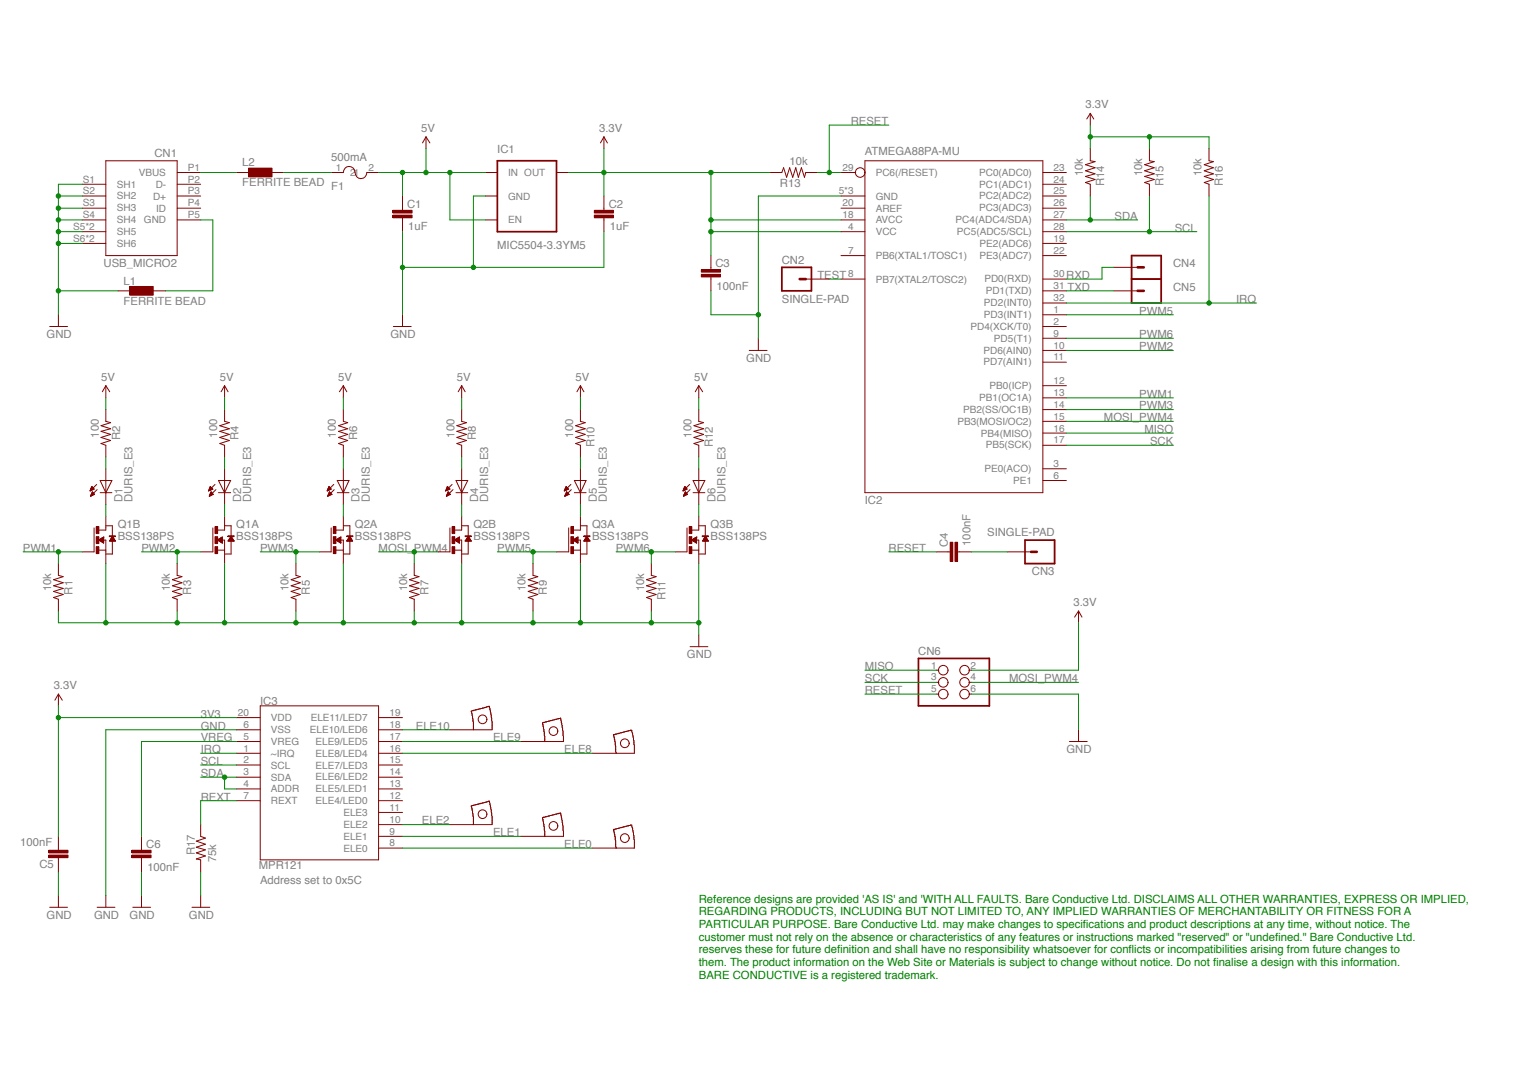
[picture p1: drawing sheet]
<svg xmlns="http://www.w3.org/2000/svg" width="297mm" height="210mm" viewBox="0 0 297 210" stroke-linecap="round" stroke-linejoin="round" font-family="sans-serif">
<g fill="none" stroke="#820000" stroke-width=".19">
<path d="M16 38.1h4.6M16 35.9h4.6M20.6 31.3h13.9v18.4h-13.9zM34.5 38.1h4.6M34.5 35.9h4.6M34.5 33.6h4.6M163.7 38.1h4.6M163.7 33.6h2.9M168.3 31.3h34.7v64.6h-34.7zM203 38.1h4.5M203 35.9h4.5M203 33.6h4.5"/>
<path d="M16 42.8h4.6M16 40.5h4.6M16 45.1h4.6M16 47.4h4.6M34.5 42.8h4.6M34.5 40.5h4.6M163.7 49.7h4.6M163.7 42.8h4.6M163.7 40.5h4.6M163.7 45.1h4.6M163.7 54.3h4.6M203 49.7h4.5"/>
<path d="M203 42.8h4.5M203 40.5h4.5M203 45.1h4.5M203 47.4h4.5M203 54.3h4.5M203 59h4.5M203 56.6h4.5M203 79.7h4.5M203 77.4h4.5M203 75.1h4.5M203 70.5h4.5M203 68.2h4.5"/>
<path d="M203 65.8h4.5M203 63.5h4.5M203 61.3h4.5M203 86.7h4.5M203 91.2h4.5M203 93.5h4.5M203 84.3h4.5M203 82h4.5M46 139.7h4.7M50.7 137.4h23v29.9h-23zM73.7 139.7h4.6M46 142h4.7"/>
<path d="M46 144.3h4.7M46 146.6h4.7M46 148.9h4.7M46 151.3h4.7M46 153.5h4.7M46 155.8h4.7M73.7 142h4.6M73.7 144.3h4.6M73.7 146.6h4.6M73.7 148.9h4.6M73.7 151.3h4.6M73.7 153.5h4.6"/>
<path d="M73.7 155.8h4.6M73.7 158.1h4.6M18.9 176.6h3.5M20.6 174.3v2.3M25.8 176.6h3.5M27.5 165.1v.5M27.5 166.9v.4M27.5 174.3v2.3M37.4 176.6h3.4M39.1 160.5v2.3l.9 .3-1.8 .6 1.8 .6-1.8 .6 1.8 .5-1.8 .6 1.8 .6-1.8 .6 .9 .1v2.4M39.1 174.3v2.3M73.7 160.5h4.6"/>
<path d="M73.7 162.8h4.6M73.7 165.1h4.6"/>
<circle cx="167.4" cy="33.6" r=".93"/>
</g>
<path d="M25.7 165.5h3.7v.5h-3.7z" fill="#820000"/>
<path d="M25.7 165.5h3.7v.5h-3.7z" fill="none" stroke="#820000" stroke-width=".19"/>
<path d="M25.7 166.4h3.7v.5h-3.7z" fill="#820000"/>
<g fill="none" stroke="#820000" stroke-width=".19">
<path d="M11.4 135.1l.7 1.2M11.4 135.1l-.7 1.2M11.4 135.1v2.3M87.6 142h8.2v-1.6l-.5-2.9-3.6 .9 .4 2.1v1.5M101.4 144.3h8.3l-.1-2-.5-2.6-3.5 1 .3 1.8 .1 1.8M115.3 146.6h8.2l-.1-2.4-.4-2.1-3.6 .9 .3 1.4 .2 2.2M11.4 165.1v.5M11.4 166.9v.4M25.7 166.4h3.7v.5h-3.7zM27.5 162.8v2.3M27.5 167.3v2.4M87.6 160.5h8.2v-1.6l-.5-3-3.6 1 .4 2.1v1.5"/>
<path d="M101.4 162.8h8.3l-.1-2.1-.5-2.5-3.5 .9 .3 1.8 .1 1.9M115.3 165.1h8.2l-.1-2.5-.4-2-3.6 .8 .3 1.5 .2 2.2"/>
<circle cx="93.9" cy="140" r=".85"/>
<circle cx="93.9" cy="158.5" r=".85"/>
<circle cx="107.7" cy="142.3" r=".85"/>
<circle cx="121.6" cy="144.7" r=".85"/>
<circle cx="107.7" cy="160.7" r=".85"/>
<circle cx="121.6" cy="163.1" r=".85"/>
</g>
<path d="M9.5 166.4h3.7v.5h-3.7z" fill="#820000"/>
<path d="M9.5 166.4h3.7v.5h-3.7z" fill="none" stroke="#820000" stroke-width=".19"/>
<path d="M9.5 165.5h3.7v.5h-3.7z" fill="#820000"/>
<path d="M64.5 33.6h2.3a1.14 1.14 0 0 1 1.2-1.2 1.14 1.14 0 0 1 1.1 1.2 1.14 1.14 0 0 0 1.2 1.2 1.14 1.14 0 0 0 1.1-1.2h2.3M94.5 33.6h2.3M94.5 38.1h2.3M108.3 33.6h2.4M78.3 40.5v.4M78.3 42.3v.5M94.5 42.8h2.3M9.5 165.5h3.7v.5h-3.7zM9.7 176.6h3.4M11.4 162.8v2.3M11.4 167.3v2.4M11.4 174.3v2.3" fill="none" stroke="#820000" stroke-width=".19"/>
<path d="M96.8 31.3h11.5v13.8h-11.5z" fill="none" stroke="#820000" stroke-width=".34"/>
<path d="M76.5 40.9h3.7v.5h-3.7z" fill="#820000"/>
<path d="M76.5 40.9h3.7v.5h-3.7z" fill="none" stroke="#820000" stroke-width=".19"/>
<path d="M76.5 41.9h3.7v.5h-3.7z" fill="#820000"/>
<path d="M78.3 38.1v2.4M76.5 41.9h3.7v.5h-3.7zM78.3 42.8v2.3M117.5 40.5v.4M117.5 42.3v.5" fill="none" stroke="#820000" stroke-width=".19"/>
<path d="M115.7 40.9h3.7v.5h-3.7z" fill="#820000"/>
<path d="M115.7 40.9h3.7v.5h-3.7z" fill="none" stroke="#820000" stroke-width=".19"/>
<path d="M115.7 41.9h3.7v.5h-3.7z" fill="#820000"/>
<path d="M117.5 26.6v2.3M117.5 38.1v2.4M117.5 26.6l.7 1.2M117.5 26.6l-.6 1.2M149.9 33.6h2.3l.3-1 .6 1.9 .6-1.9 .6 1.9 .6-1.9 .5 1.9 .6-1.9 .6 1.9 .2-.9h2.3M115.7 41.9h3.7v.5h-3.7zM117.5 42.8v2.3M9.7 63.5h3.4M11.4 61.3v2.2M145.8 68.2h3.5M147.6 65.8v2.4" fill="none" stroke="#820000" stroke-width=".19"/>
<path d="M25.2 55.7h4.6v1.7h-4.6z" fill="#820000"/>
<path d="M23 56.6h2.3M25.3 55.8h4.5v1.7h-4.5zM29.8 56.6h2.4" fill="none" stroke="#820000" stroke-width=".19"/>
<path d="M48.3 32.7h4.6v1.7h-4.6z" fill="#820000"/>
<g fill="none" stroke="#820000" stroke-width=".19">
<path d="M46 33.6h2.3M48.4 32.7h4.5v1.7h-4.5zM52.9 33.6h2.3M82.9 26.6l.8 1.2M82.9 26.6l-.7 1.2M82.9 26.6v2.3M212.2 28.9v2.4l.9 .2-1.8 .6 1.8 .5-1.8 .6 1.8 .6-1.8 .5 1.8 .6-1.8 .6 .9 .4v2.2M212.2 22.1v2.2M212.2 22.1l.7 1.1M212.2 22.1l-.7 1.1M223.7 28.9v2.4l.9 .2-1.8 .6 1.8 .5-1.8 .6 1.8 .6-1.8 .5 1.8 .6-1.8 .6 .9 .4v2.2M235.3 28.9v2.4l.9 .2-1.8 .6 1.8 .5-1.8 .6 1.8 .6-1.8 .5 1.8 .6-1.8 .6 .9 .4v2.2"/>
<path d="M76.6 63.5h3.4M78.3 61.3v2.2M17.5 95.5h.2M17.5 95.4h.4M17.6 95.3h.5M17.6 95.2h.6M17.6 95.1h.7M17.6 96.6h.1M17.6 96.5h.2M17.7 95h.5M17.7 95h.4M17.7 96.4h.3"/>
<path d="M17.7 96.3h.4M17.7 96.2h.7M17.8 94.9h.3M17.8 94.8h.2M17.8 96.1h.5M17.9 95.9h.2M17.9 94.7l-.4 .9M17.9 94.7l.4 .5-.8 .4M17.9 94.7h.1M17.9 96.1h.4M17.9 96h.3M18 95.8h.1"/>
<path d="M18.4 96.2l-.4-.5-.4 .9M18.4 96.2l-.8 .4M18.8 94.3l-1.3 1.3M18.9 95.3l-1.3 1.3M19.5 93.5h2.3l-1.2 2.4zM19.5 95.9h2.3M20.6 91.2v7M40.6 95.5h.2M40.7 95.4h.3M40.7 95.3h.5M40.7 95.2h.6M40.7 95.1h.6"/>
<path d="M40.7 95h.6M40.7 96.6h.1M40.7 96.5h.2M40.7 96.4h.4M40.8 95h.4M40.8 94.9h.3M40.8 96.3h.5M40.8 96.2h.7M40.9 94.8h.1M40.9 94.7h.1M40.9 96.1h.5M40.9 96.1h.4"/>
<path d="M40.9 96h.4M40.9 94.7l-.3 .9M40.9 94.7l.5 .5-.8 .4M41 95.9h.3M41 95.8h.2M41.5 96.2l-.4-.5-.4 .9M41.5 96.2l-.8 .4M41.8 94.3l-1.2 1.3M42 95.3l-1.3 1.3M42.5 95.9h2.4M42.5 93.5h2.4l-1.2 2.4zM43.7 91.2v7"/>
<path d="M63.7 95.5h.2M63.8 95.4h.2M63.8 95.3h.4M63.8 95.2h.6M63.8 96.6h.1M63.9 95.1h.6M63.9 95h.5M63.9 96.5h.1M63.9 96.4h.3M63.9 96.3h.4M63.9 95h.4M63.9 94.9h.3"/>
<path d="M63.9 94.8h.2M63.9 96.2h.6M63.9 96.1h.6M64 95.9h.3M64 94.7h.1M64 96.1h.5M64 96h.4M64 94.7l-.3 .9M64 94.7l.5 .5-.8 .4M64.1 95.8h.1M64.1 95.7l.5 .5-.8 .4zM65 94.3l-1.3 1.3"/>
<path d="M65 95.3l-1.2 1.3M65.6 95.9h2.3M65.6 93.5h2.3l-1.1 2.4zM66.8 91.2v7M86.7 95.5h.3M86.8 95.4h.3M86.9 95.3h.4M86.9 95.2h.6M86.9 95.1h.7M86.9 96.6h.1M86.9 96.5h.2M87 95h.5"/>
<path d="M87 95h.3M87 96.4h.2M87 96.3h.4M87 96.2h.7M87.1 94.9h.1M87.1 94.8h.1M87.1 94.7h.1M87.1 96.1h.5M87.1 96.1h.4M87.1 94.7l-.4 .9M87.1 94.7l.5 .5-.9 .4M87.1 95.9h.3"/>
<path d="M87.1 96h.4M87.1 95.8h.2M87.7 96.2l-.5-.5-.3 .9M87.7 96.2l-.8 .4M88 94.3l-1.3 1.3M88.2 95.3l-1.3 1.3M88.8 95.9h2.2M88.8 93.5h2.2l-1.1 2.4zM89.9 91.2v7M109.8 95.5h.3M109.9 95.4h.3M109.9 95.3h.4"/>
<path d="M109.9 95.2h.6M109.9 96.6h.1M110 95.1h.6M110 95h.5M110 96.5h.2M110 96.4h.3M110 96.3h.5M110.1 95h.3M110.1 94.9h.2M110.1 96.2h.7M110.2 94.8h.1M110.2 94.7h.1"/>
<path d="M110.2 96.1h.5M110.2 96.1h.4M110.2 96h.3M110.2 94.7l-.4 .9M110.2 94.7l.5 .5-.9 .4M110.3 95.9h.1M110.3 95.8h.1M110.8 96.2l-.5-.5-.4 .9M110.8 96.2l-.9 .4M111.1 94.3l-1.3 1.3M111.2 95.3l-1.3 1.3M111.8 95.9h2.3"/>
<path d="M111.8 93.5h2.3l-1.1 2.4zM113 91.2v7M132.9 95.5h.2M132.9 95.4h.4M133 95.3h.5M133 95.2h.6M133 95.1h.7M133 96.6h.1M133 96.5h.2M133.1 95h.5M133.1 95h.4M133.1 96.4h.3"/>
<path d="M133.1 96.3h.4M133.1 96.2h.7M133.2 94.9h.3M133.2 94.8h.2M133.2 96.1h.5M133.3 95.9h.2M133.3 94.7h.1M133.3 96h.3M133.3 94.7l-.4 .9M133.3 94.7l.4 .5-.8 .4M133.4 95.8h.1M133.8 96.2l-.4-.5-.4 .9"/>
<path d="M133.8 96.2l-.8 .4M134.2 94.3l-1.3 1.3M134.3 95.3l-1.3 1.3M134.9 95.9h2.3M134.9 93.5h2.3l-1.2 2.4zM136 91.2v7M41.4 102.7v4.7M42.4 107.1h1.3M43.3 105.1h.4v2.3M43.7 102.7v.5h-1.3M43.7 102.3h1.3v2.1M45 105.3v2.5h-1.3"/>
</g>
<path d="M41.8 102.5h.5v1.3h-.5z" fill="#820000"/>
<path d="M41.8 102.5h.6v1.3h-.6z" fill="none" stroke="#820000" stroke-width=".19"/>
<path d="M41.8 104.4h.5v1.4h-.5z" fill="#820000"/>
<path d="M41.8 104.4h.6v1.4h-.6z" fill="none" stroke="#820000" stroke-width=".19"/>
<path d="M41.8 106.4h.5v1.3h-.5z" fill="#820000"/>
<path d="M41.8 106.4h.6v1.3h-.6z" fill="none" stroke="#820000" stroke-width=".19"/>
<path d="M44.4 104.3h1.2v.1h-1.2z" fill="#820000"/>
<g fill="none" stroke="#820000" stroke-width=".19">
<path d="M18.3 102.7v4.7M19.2 107.1h1.4M20.2 105.1h.4v2.3M20.6 102.7v.5h-1.4M20.6 102.3h1.3v2.1M21.9 105.3v2.5h-1.3M39.1 107.4h2.3M42.4 105.1h.9M42.4 105.2h.9M42.4 105h.9M42.5 104.9h.8M42.6 105.3h.7"/>
<path d="M42.6 104.9h.7M42.8 105.4h.5M42.8 104.8h.5M42.9 105.5h.4M42.9 104.7h.4M43 104.6h.3M43.1 105.6h.2M43.2 104.5h.1M43.3 104.5l-.9 .6M43.3 104.5v1.2l-.9-.6M43.7 100.5v2.2M43.7 107.4v2.3"/>
<path d="M44.4 104.3h1.2v.1h-1.2zM44.5 105.2h1M44.6 105.1h.8M44.6 105h.8M44.6 104.9h.7M44.7 104.8h.5M44.8 104.7h.3M44.8 104.6h.3M44.9 104.5h.2M45 104.4l.6 .9h-1.2zM45 104.4h.1"/>
</g>
<path d="M18.7 102.5h.5v1.3h-.5z" fill="#820000"/>
<path d="M18.7 102.5h.5v1.3h-.5z" fill="none" stroke="#820000" stroke-width=".19"/>
<path d="M18.7 104.4h.5v1.4h-.5z" fill="#820000"/>
<path d="M18.7 104.4h.5v1.4h-.5z" fill="none" stroke="#820000" stroke-width=".19"/>
<path d="M18.7 106.4h.5v1.3h-.5z" fill="#820000"/>
<path d="M18.7 106.4h.5v1.3h-.5z" fill="none" stroke="#820000" stroke-width=".19"/>
<path d="M21.3 104.3h1.1v.1h-1.1z" fill="#820000"/>
<g fill="none" stroke="#820000" stroke-width=".19">
<path d="M16 107.4h2.3M19.2 105.1h1M19.3 105h.9M19.4 105.2h.8M19.5 105.3h.7M19.5 104.9h.7M19.6 104.9h.6M19.7 105.4h.5M19.7 104.8h.5M19.8 105.5h.4M19.8 104.7h.4M19.9 105.5h.3"/>
<path d="M20 104.6h.2M20.1 105.6h.1M20.2 104.5l-1 .6M20.2 104.5v1.2l-1-.6M20.2 104.5h.1M20.6 100.5v2.2M20.6 107.4v2.3M21.3 104.3h1.2v.1h-1.2zM21.4 105.2h1M21.4 105.1h1M21.5 105h.8M21.5 104.9h.7"/>
<path d="M21.6 104.9h.6M21.6 104.8h.5M21.7 104.7h.4M21.8 104.6h.2M21.8 104.5h.1M21.9 104.4l.6 .9h-1.1zM21.9 104.4h.1M64.5 102.7v4.7M65.4 107.1h1.4M66.3 105.1h.5v2.3M66.8 102.7v.5h-1.4M66.8 102.3h1.3v2.1"/>
<path d="M68.1 105.3v2.5h-1.3"/>
</g>
<path d="M64.9 102.5h.5v1.3h-.5z" fill="#820000"/>
<path d="M64.9 102.5h.5v1.3h-.5z" fill="none" stroke="#820000" stroke-width=".19"/>
<path d="M64.9 104.4h.5v1.4h-.5z" fill="#820000"/>
<path d="M64.9 104.4h.5v1.4h-.5z" fill="none" stroke="#820000" stroke-width=".19"/>
<path d="M64.9 106.4h.5v1.3h-.5z" fill="#820000"/>
<path d="M64.9 106.4h.5v1.3h-.5z" fill="none" stroke="#820000" stroke-width=".19"/>
<path d="M67.5 104.3h1.2v.1h-1.2z" fill="#820000"/>
<g fill="none" stroke="#820000" stroke-width=".19">
<path d="M62.2 107.4h2.3M65.4 105.1h.9M65.5 105h.8M65.6 105.2h.7M65.6 104.9h.7M65.7 105.3h.6M65.7 104.9h.6M65.8 105.4h.5M65.9 104.8h.4M66 105.5h.3M66 104.7h.3M66.1 105.5h.2"/>
<path d="M66.1 104.6h.2M66.2 105.6h.2M66.3 104.5l-.9 .6M66.3 104.5v1.2l-.9-.6M66.3 104.5h.1M66.8 100.5v2.2M66.8 107.4v2.3M67.5 104.3h1.2v.1h-1.2zM67.5 105.2h1.1M67.6 105.1h.9M67.7 105h.7M67.8 104.9h.6"/>
<path d="M67.8 104.9h.5M67.8 104.8h.5M67.8 104.7h.5M67.9 104.6h.3M68 104.5h.2M68 104.4h.1M68.1 104.4l.5 .9h-1.1zM87.6 102.7v4.7M88.5 107.1h1.4M89.4 105.1h.5v2.3M89.9 102.7v.5h-1.4M89.9 102.3h1.2v2.1"/>
<path d="M91.1 105.3v2.5h-1.2"/>
</g>
<path d="M88 102.5h.5v1.3h-.5z" fill="#820000"/>
<path d="M88 102.5h.5v1.3h-.5z" fill="none" stroke="#820000" stroke-width=".19"/>
<path d="M88 104.4h.5v1.4h-.5z" fill="#820000"/>
<path d="M88 104.4h.5v1.4h-.5z" fill="none" stroke="#820000" stroke-width=".19"/>
<path d="M88 106.4h.5v1.3h-.5z" fill="#820000"/>
<path d="M88 106.4h.5v1.3h-.5z" fill="none" stroke="#820000" stroke-width=".19"/>
<path d="M90.5 104.3h1.2v.1h-1.2z" fill="#820000"/>
<g fill="none" stroke="#820000" stroke-width=".19">
<path d="M85.3 107.4h2.3M88.5 105.1h.9M88.6 105.2h.8M88.6 105h.8M88.8 105.3h.6M88.8 104.9h.6M88.9 105.4h.5M88.9 104.8h.5M89.1 105.5h.3M89.1 104.7h.3M89.2 105.5h.2M89.3 105.6h.1"/>
<path d="M89.3 104.6h.1M89.3 104.5h.1M89.4 104.5l-.9 .6M89.4 104.5v1.2l-.9-.6M89.9 100.5v2.2M89.9 107.4v2.3M90.5 104.3h1.2v.1h-1.2zM90.6 105.2h1M90.7 105.1h.9M90.7 105h.8M90.8 104.9h.7M90.9 104.8h.5"/>
<path d="M91 104.7h.4M91 104.6h.3M91 104.5h.2M91.1 104.4l.6 .9h-1.2zM91.1 104.4h.1M110.7 102.7v4.7M111.5 107.1h1.5M112.5 105.1h.5v2.3M113 102.7v.5h-1.5M113 102.3h1.2v2.1M114.2 105.3v2.5h-1.2"/>
</g>
<path d="M111.1 102.5h.5v1.3h-.5z" fill="#820000"/>
<path d="M111.1 102.5h.5v1.3h-.5z" fill="none" stroke="#820000" stroke-width=".19"/>
<path d="M111.1 104.4h.5v1.4h-.5z" fill="#820000"/>
<path d="M111.1 104.4h.5v1.4h-.5z" fill="none" stroke="#820000" stroke-width=".19"/>
<path d="M111.1 106.4h.5v1.3h-.5z" fill="#820000"/>
<path d="M111.1 106.4h.5v1.3h-.5z" fill="none" stroke="#820000" stroke-width=".19"/>
<path d="M113.6 104.3h1.2v.1h-1.2z" fill="#820000"/>
<g fill="none" stroke="#820000" stroke-width=".19">
<path d="M108.3 107.4h2.4M111.5 105.1l1-.6v1.2zM111.6 105.1h.9M111.6 105h.9M111.7 105.2h.8M111.8 104.9h.7M111.9 105.3h.6M111.9 104.9h.6M112 105.4h.5M112 104.8h.5M112.1 105.5h.4M112.1 104.7h.4"/>
<path d="M112.2 105.5h.3M112.3 104.6h.2M112.4 105.6h.1M112.5 104.5h.1M113 100.5v2.2M113 107.4v2.3M113.6 104.3h1.2v.1h-1.2zM113.7 105.2h1M113.7 105.1h1M113.8 105h.8M113.9 104.9h.7M113.9 104.9h.6"/>
<path d="M114 104.8h.5M114 104.7h.4M114.1 104.6h.2M114.2 104.5h.1M114.2 104.4h.1M114.2 104.4l.6 .9h-1.2zM133.7 102.7v4.7M134.6 107.1h1.4M135.6 105.1h.4v2.3M136 102.7v.5h-1.4M136 102.3h1.3v2.1M137.3 105.3v2.5h-1.3"/>
</g>
<path d="M134.1 102.5h.5v1.3h-.5z" fill="#820000"/>
<path d="M134.1 102.5h.5v1.3h-.5z" fill="none" stroke="#820000" stroke-width=".19"/>
<path d="M134.1 104.4h.5v1.4h-.5z" fill="#820000"/>
<path d="M134.1 104.4h.5v1.4h-.5z" fill="none" stroke="#820000" stroke-width=".19"/>
<path d="M134.1 106.4h.5v1.3h-.5z" fill="#820000"/>
<path d="M134.1 106.4h.5v1.3h-.5z" fill="none" stroke="#820000" stroke-width=".19"/>
<path d="M136.7 104.3h1.1v.1h-1.1z" fill="#820000"/>
<g fill="none" stroke="#820000" stroke-width=".19">
<path d="M20.6 75.1l.8 1.1M20.6 75.1l-.7 1.1M20.6 75.1v2.3M20.6 79.7v2.3l.9 .3-1.8 .6 1.8 .5-1.8 .6 1.8 .5-1.8 .6 1.8 .6-1.8 .6 .9 .4v2.2M43.7 79.7v2.3l.9 .3-1.8 .6 1.8 .5-1.8 .6 1.8 .5-1.8 .6 1.8 .6-1.8 .6 .9 .4v2.2M43.7 75.1v2.3M43.7 75.1l.7 1.1M43.7 75.1l-.7 1.1M66.8 79.7v2.3l.9 .3-1.8 .6 1.8 .5-1.8 .6 1.8 .5-1.8 .6 1.8 .6-1.8 .6 .9 .4v2.2M66.8 75.1v2.3M66.8 75.1l.7 1.1M66.8 75.1l-.7 1.1"/>
<path d="M89.9 79.7v2.3l.9 .3-1.9 .6 1.9 .5-1.9 .6 1.9 .5-1.9 .6 1.9 .6-1.9 .6 1 .4v2.2M89.9 75.1v2.3M89.9 75.1l.6 1.1M89.9 75.1l-.7 1.1M113 79.7v2.3l.9 .3-1.9 .6 1.9 .5-1.9 .6 1.9 .5-1.9 .6 1.9 .6-1.9 .6 1 .4v2.2M113 75.1v2.3M113 75.1l.6 1.1M113 75.1l-.7 1.1M136 75.1v2.3M136 79.7v2.3l.9 .3-1.8 .6 1.8 .5-1.8 .6 1.8 .5-1.8 .6 1.8 .6-1.8 .6 .9 .4v2.2M136 75.1l.8 1.1M136 75.1l-.7 1.1"/>
<path d="M11.4 109.7v2.3l.9 .2-1.9 .6 1.9 .6-1.9 .6 1.9 .5-1.9 .6 1.9 .6-1.9 .6 1 .3v2.3M34.5 109.7v2.3l.9 .2-1.9 .6 1.9 .6-1.9 .6 1.9 .5-1.9 .6 1.9 .6-1.9 .6 1 .3v2.3M57.6 109.7v2.3l.8 .2-1.7 .6 1.7 .6-1.7 .6 1.7 .5-1.7 .6 1.7 .6-1.7 .6 .9 .3v2.3M80.6 109.7v2.3l1 .2-1.9 .6 1.9 .6-1.9 .6 1.9 .5-1.9 .6 1.9 .6-1.9 .6 .9 .3v2.3M103.7 109.7v2.3l1 .2-1.9 .6 1.9 .6-1.9 .6 1.9 .5-1.9 .6 1.9 .6-1.9 .6 .9 .3v2.3M126.8 109.7v2.3l.9 .2-1.9 .6 1.9 .6-1.9 .6 1.9 .5-1.9 .6 1.9 .6-1.9 .6 1 .3v2.3M131.4 107.4h2.3M134.6 105.1h1M134.7 105h.9M134.8 105.2h.8M134.9 105.3h.7M134.9 104.9h.7"/>
<path d="M135 104.9h.6M135.1 105.4h.5M135.1 104.8h.5M135.2 105.5h.4M135.2 104.7h.4M135.3 105.5h.3M135.4 104.6h.2M135.5 105.6h.1M135.6 104.5l-1 .6M135.6 104.5v1.2l-1-.6M135.6 104.5h.1M136 100.5v2.2"/>
<path d="M136 107.4v2.3M136.7 104.3h1.2v.1h-1.2zM136.8 105.2h1M136.8 105.1h1M136.9 105h.8M136.9 104.9h.7M137 104.9h.6M137 104.8h.5M137.1 104.7h.4M137.2 104.6h.2M137.2 104.5h.2M137.3 104.4l.6 .9h-1.1z"/>
<path d="M137.3 104.4h.1M184.5 107.4h.4M186.4 107.4h.4M134.3 125.9h3.5M136 123.6v2.3"/>
</g>
<path d="M184.9 105.5h.5v3.7h-.5z" fill="#820000"/>
<path d="M184.9 105.5h.5v3.8h-.5z" fill="none" stroke="#820000" stroke-width=".19"/>
<path d="M185.8 105.5h.6v3.7h-.6z" fill="#820000"/>
<g fill="none" stroke="#820000" stroke-width=".19">
<path d="M138.4 52v.5M138.4 53.9v.4M182.2 107.4h2.3M185.9 105.5h.5v3.8h-.5zM186.8 107.4h2.3M209.9 118.9v2.3M209.9 118.9l.7 1.2M209.9 118.9l-.8 1.2M182.2 130.4h.5M182.2 132.8h.5M182.2 135.1h.5M188.6 130.4h.5"/>
<path d="M188.6 132.8h.5M188.6 135.1h.5M208.1 144.3h3.5M209.9 142v2.3"/>
<circle cx="183.6" cy="130.4" r=".93"/>
<circle cx="183.6" cy="135.1" r=".93"/>
<circle cx="183.6" cy="132.8" r=".93"/>
<circle cx="187.7" cy="132.8" r=".93"/>
<circle cx="187.7" cy="135.1" r=".93"/>
<circle cx="187.7" cy="130.4" r=".93"/>
</g>
<path d="M178.8 128.1h13.8v9.3h-13.8z" fill="none" stroke="#820000" stroke-width=".34"/>
<path d="M136.5 52.4h3.7v.5h-3.7z" fill="#820000"/>
<path d="M136.5 52.5h3.7v.5h-3.7z" fill="none" stroke="#820000" stroke-width=".19"/>
<path d="M136.5 53.4h3.7v.5h-3.7z" fill="#820000"/>
<path d="M136.5 53.4h3.7v.5h-3.7zM138.4 49.7v2.3M138.4 54.3v2.3M156.8 54.3h4.6M216.8 52h4.6M216.8 56.6h4.6M196 107.4h4.7" fill="none" stroke="#820000" stroke-width=".19"/>
<path d="M152.2 52h5.7v4.6h-5.7zM220.2 49.7h5.8v9.3h-5.8zM220.2 54.3h5.8M199.5 105.1h5.8v4.6h-5.8z" fill="none" stroke="#820000" stroke-width=".34"/>
<path d="M155.6 54.3h1.2M221.4 52h1.2M221.4 56.6h1.2M200.7 107.4h1.1" fill="none" stroke="#820000" stroke-width=".51"/>
<path d="M163.7 38.1h-16.1v27.7M138.4 56.6v4.7h9.2M46 142h-25.4v32.3M11.4 169.7v4.6M27.5 169.7v4.6M39.1 169.7v4.6" fill="none" stroke="#008100" stroke-width=".19"/>
<circle cx="147.6" cy="61.2" r=".42" fill="#008100"/>
<g fill="none" stroke="#008100" stroke-width=".19">
<path d="M11.4 38.1h4.6M16 35.9h-4.6v20.7M11.4 40.5h4.6M11.4 42.8h4.6M11.4 45.1h4.6M11.4 47.4h4.6"/>
<circle cx="147.6" cy="61.3" r=".42"/>
</g>
<circle cx="11.3" cy="38.1" r=".42" fill="#008100"/>
<circle cx="11.4" cy="38.1" r=".42" fill="none" stroke="#008100" stroke-width=".19"/>
<circle cx="11.3" cy="40.5" r=".42" fill="#008100"/>
<circle cx="11.4" cy="40.5" r=".42" fill="none" stroke="#008100" stroke-width=".19"/>
<circle cx="11.3" cy="42.8" r=".42" fill="#008100"/>
<circle cx="11.4" cy="42.8" r=".42" fill="none" stroke="#008100" stroke-width=".19"/>
<circle cx="11.3" cy="45.1" r=".42" fill="#008100"/>
<circle cx="11.4" cy="45.1" r=".42" fill="none" stroke="#008100" stroke-width=".19"/>
<circle cx="11.3" cy="47.4" r=".42" fill="#008100"/>
<g fill="none" stroke="#008100" stroke-width=".19">
<path d="M23 56.6h-11.6v4.7"/>
<circle cx="11.4" cy="47.4" r=".42"/>
</g>
<circle cx="11.3" cy="56.6" r=".42" fill="#008100"/>
<g fill="none" stroke="#008100" stroke-width=".19">
<path d="M94.5 38.1h-2.4v13.9M78.3 45.1v6.9h39.2v-6.9"/>
<circle cx="11.4" cy="56.6" r=".42"/>
</g>
<circle cx="92.1" cy="52" r=".42" fill="#008100"/>
<g fill="none" stroke="#008100" stroke-width=".19">
<path d="M78.3 52v9.3"/>
<circle cx="92.1" cy="52" r=".42"/>
</g>
<circle cx="78.3" cy="52" r=".42" fill="#008100"/>
<g fill="none" stroke="#008100" stroke-width=".19">
<path d="M11.4 118.9v2.3h9.2M34.5 118.9v2.3"/>
<circle cx="78.3" cy="52" r=".42"/>
</g>
<circle cx="34.5" cy="121.2" r=".42" fill="#008100"/>
<g fill="none" stroke="#008100" stroke-width=".19">
<path d="M57.6 118.9v2.3M66.8 109.7v11.5h-46.2"/>
<circle cx="34.5" cy="121.2" r=".42"/>
</g>
<circle cx="57.6" cy="121.2" r=".42" fill="#008100"/>
<g fill="none" stroke="#008100" stroke-width=".19">
<path d="M80.6 118.9v2.3M89.9 109.7v11.5M103.7 118.9v2.3M113 109.7v11.5M126.8 118.9v2.3M136 109.7v11.5h-69.2"/>
<circle cx="57.6" cy="121.2" r=".42"/>
</g>
<circle cx="66.8" cy="121.2" r=".42" fill="#008100"/>
<circle cx="66.8" cy="121.2" r=".42" fill="none" stroke="#008100" stroke-width=".19"/>
<circle cx="80.6" cy="121.2" r=".42" fill="#008100"/>
<circle cx="80.6" cy="121.2" r=".42" fill="none" stroke="#008100" stroke-width=".19"/>
<circle cx="89.8" cy="121.2" r=".42" fill="#008100"/>
<circle cx="89.9" cy="121.2" r=".42" fill="none" stroke="#008100" stroke-width=".19"/>
<circle cx="103.7" cy="121.2" r=".42" fill="#008100"/>
<circle cx="103.7" cy="121.2" r=".42" fill="none" stroke="#008100" stroke-width=".19"/>
<circle cx="112.9" cy="121.2" r=".42" fill="#008100"/>
<circle cx="113" cy="121.2" r=".42" fill="none" stroke="#008100" stroke-width=".19"/>
<circle cx="126.7" cy="121.2" r=".42" fill="#008100"/>
<g fill="none" stroke="#008100" stroke-width=".19">
<path d="M136 121.2v2.4"/>
<circle cx="126.8" cy="121.2" r=".42"/>
</g>
<circle cx="136" cy="121.2" r=".42" fill="#008100"/>
<g fill="none" stroke="#008100" stroke-width=".19">
<path d="M20.6 109.7v11.5M43.7 109.7v11.5"/>
<circle cx="136" cy="121.2" r=".42"/>
</g>
<circle cx="20.6" cy="121.2" r=".42" fill="#008100"/>
<circle cx="20.6" cy="121.2" r=".42" fill="none" stroke="#008100" stroke-width=".19"/>
<circle cx="43.7" cy="121.2" r=".42" fill="#008100"/>
<g fill="none" stroke="#008100" stroke-width=".19">
<path d="M235.3 38.1v20.9M207.5 59h37M189.1 135.1h20.8v6.9M39.1 146.6h6.9M46 144.3h-18.5v18.5M46 155.8h-6.9v4.7M78.3 160.5h9.3M78.3 162.8h23.1M78.3 165.1h37"/>
<circle cx="43.7" cy="121.2" r=".42"/>
</g>
<circle cx="235.3" cy="59" r=".42" fill="#008100"/>
<g fill="none" stroke="#008100" stroke-width=".19">
<path d="M39.1 151.3h6.9M43.7 151.3v2.2h2.3"/>
<circle cx="235.3" cy="59" r=".42"/>
</g>
<circle cx="43.7" cy="151.2" r=".42" fill="#008100"/>
<g fill="none" stroke="#008100" stroke-width=".19">
<path d="M212.2 38.1v4.7M207.5 42.8h13.9"/>
<circle cx="43.7" cy="151.3" r=".42"/>
</g>
<circle cx="212.2" cy="42.8" r=".42" fill="#008100"/>
<g fill="none" stroke="#008100" stroke-width=".19">
<path d="M223.7 38.1v7M207.5 45.1h25.4M39.1 148.9h6.9"/>
<circle cx="212.2" cy="42.8" r=".42"/>
</g>
<circle cx="223.7" cy="45.1" r=".42" fill="#008100"/>
<g fill="none" stroke="#008100" stroke-width=".19">
<path d="M39.1 33.6h6.9M55.2 33.6h9.3M73.7 33.6h20.8M78.3 33.6v4.5M82.9 28.9v4.7M87.6 33.6v9.2h6.9M39.1 42.8h2.3v13.8h-9.2"/>
<circle cx="223.7" cy="45.1" r=".42"/>
</g>
<circle cx="87.5" cy="33.6" r=".42" fill="#008100"/>
<circle cx="87.6" cy="33.6" r=".42" fill="none" stroke="#008100" stroke-width=".19"/>
<circle cx="78.3" cy="33.6" r=".42" fill="#008100"/>
<circle cx="78.3" cy="33.6" r=".42" fill="none" stroke="#008100" stroke-width=".19"/>
<circle cx="82.9" cy="33.6" r=".42" fill="#008100"/>
<g fill="none" stroke="#008100" stroke-width=".19">
<path d="M20.6 77.4v2.3M43.7 77.4v2.3M66.8 77.4v2.3M89.9 77.4v2.3M113 77.4v2.3M136 77.4v2.3M4.5 107.4h11.5M11.4 107.4v2.3"/>
<circle cx="82.9" cy="33.6" r=".42"/>
</g>
<circle cx="11.3" cy="107.4" r=".42" fill="#008100"/>
<g fill="none" stroke="#008100" stroke-width=".19">
<path d="M207.5 77.4h20.9M20.6 88.9v2.3M27.5 107.4h11.6M34.5 107.4v2.3"/>
<circle cx="11.4" cy="107.4" r=".42"/>
</g>
<circle cx="34.5" cy="107.4" r=".42" fill="#008100"/>
<g fill="none" stroke="#008100" stroke-width=".19">
<path d="M207.5 68.2h20.9M43.7 88.9v2.3M66.8 88.9v2.3M66.8 98.2v2.3M50.7 107.4h11.5M57.6 107.4v2.3"/>
<circle cx="34.5" cy="107.4" r=".42"/>
</g>
<circle cx="57.6" cy="107.4" r=".42" fill="#008100"/>
<g fill="none" stroke="#008100" stroke-width=".19">
<path d="M207.5 79.7h20.9M89.9 88.9v2.3M89.9 98.2v2.3M113 88.9v2.3M113 98.2v2.3M136 88.9v2.3M136 98.2v2.3M73.7 107.4h11.6M80.6 107.4v2.3"/>
<circle cx="57.6" cy="107.4" r=".42"/>
</g>
<circle cx="80.6" cy="107.4" r=".42" fill="#008100"/>
<g fill="none" stroke="#008100" stroke-width=".19">
<path d="M207.5 82h20.9M96.8 107.4h11.5M103.7 107.4v2.3M189.1 132.8h20.8"/>
<circle cx="80.6" cy="107.4" r=".42"/>
</g>
<circle cx="103.7" cy="107.4" r=".42" fill="#008100"/>
<g fill="none" stroke="#008100" stroke-width=".19">
<path d="M207.5 61.3h20.9M119.9 107.4h11.5M126.8 107.4v2.3"/>
<circle cx="103.7" cy="107.4" r=".42"/>
</g>
<circle cx="126.7" cy="107.4" r=".42" fill="#008100"/>
<g fill="none" stroke="#008100" stroke-width=".19">
<path d="M159.1 33.6h4.6M173 24.3h-11.6v9.3M207.5 65.8h20.9M173 107.4h9.2M189.1 107.4h6.9"/>
<circle cx="126.8" cy="107.4" r=".42"/>
</g>
<circle cx="161.4" cy="33.6" r=".42" fill="#008100"/>
<g fill="none" stroke="#008100" stroke-width=".19">
<path d="M207.5 56.6h9.3M216.8 52h-2.3v2.3h-7M207.5 86.7h20.9M207.5 84.3h20.9M11.4 139.7h34.6M11.4 137.4v25.4M168.3 135.1h13.9M168.3 132.8h13.9M168.3 130.4h13.9M209.9 121.2v9.2h-20.8"/>
<circle cx="161.4" cy="33.6" r=".42"/>
</g>
<circle cx="11.3" cy="139.6" r=".42" fill="#008100"/>
<g fill="none" stroke="#008100" stroke-width=".19">
<path d="M110.7 33.6h6.8M117.5 28.9v9.2"/>
<circle cx="11.4" cy="139.7" r=".42"/>
</g>
<circle cx="117.5" cy="33.6" r=".42" fill="#008100"/>
<g fill="none" stroke="#008100" stroke-width=".19">
<path d="M117.5 33.6h20.9v11.5h25.3M138.4 42.8h25.3"/>
<circle cx="117.5" cy="33.6" r=".42"/>
</g>
<circle cx="138.3" cy="42.8" r=".42" fill="#008100"/>
<g fill="none" stroke="#008100" stroke-width=".19">
<path d="M138.4 33.6h11.5"/>
<circle cx="138.4" cy="42.8" r=".42"/>
</g>
<circle cx="138.3" cy="33.6" r=".42" fill="#008100"/>
<g fill="none" stroke="#008100" stroke-width=".19">
<path d="M138.4 45.1v4.6"/>
<circle cx="138.4" cy="33.6" r=".42"/>
</g>
<circle cx="138.3" cy="45.1" r=".42" fill="#008100"/>
<g fill="none" stroke="#008100" stroke-width=".19">
<path d="M212.2 24.3v4.6M212.2 26.6h11.5v2.3"/>
<circle cx="138.4" cy="45.1" r=".42"/>
</g>
<circle cx="212.2" cy="26.6" r=".42" fill="#008100"/>
<g fill="none" stroke="#008100" stroke-width=".19">
<path d="M223.7 26.6h11.6v2.3"/>
<circle cx="212.2" cy="26.6" r=".42"/>
</g>
<circle cx="223.7" cy="26.6" r=".42" fill="#008100"/>
<g fill="none" stroke="#008100" stroke-width=".19">
<path d="M161.4 54.3h2.3M20.6 98.2v2.3M43.7 98.2v2.3M78.3 142h9.3M78.3 144.3h23.1M78.3 146.6h37"/>
<circle cx="223.7" cy="26.6" r=".42"/>
</g>
<g font-size="2.2" fill="#808080">
<text x="211.2" y="21.1">3.3V</text>
<text x="82" y="25.7">5V</text>
<text x="96.8" y="29.9">IC1</text>
<text x="116.6" y="25.7">3.3V</text>
<text x="165.6" y="24.3">RESET</text>
<text x="30.1" y="30.6">CN1</text>
<text x="47.1" y="32.3">L2</text>
<text x="64.5" y="31.2">500mA</text>
<text x="153.7" y="32.2">10k</text>
<text x="168.3" y="30.1">ATMEGA88PA-MU</text>
<text x="210.8" y="34.3" transform="rotate(-90 210.8 34.3)">10k</text>
<text x="222.3" y="34.3" transform="rotate(-90 222.3 34.3)">10k</text>
<text x="233.9" y="34.3" transform="rotate(-90 233.9 34.3)">10k</text>
<text x="47.1" y="36.2">FERRITE BEAD</text>
<text x="64.5" y="37">F1</text>
<text x="79.2" y="40.5">C1</text>
<text x="118.5" y="40.5">C2</text>
<text x="151.8" y="36.3">R13</text>
<text x="214.9" y="36.2" transform="rotate(-90 214.9 36.2)">R14</text>
<text x="226.5" y="36.2" transform="rotate(-90 226.5 36.2)">R15</text>
<text x="238" y="36.2" transform="rotate(-90 238 36.2)">R16</text>
<text x="79.5" y="44.9">1uF</text>
<text x="118.7" y="44.9">1uF</text>
<text x="216.9" y="42.8">SDA</text>
<text x="228.6" y="45.1">SCL</text>
<text x="20.1" y="52">USB_MICRO2</text>
<text x="96.8" y="48.5">MIC5504-3.3YM5</text>
<text x="139.2" y="52">C3</text>
<text x="152.2" y="51.3">CN2</text>
<text x="228.3" y="52">CN4</text>
<text x="24.1" y="59.3">FERRITE BEAD</text>
<text x="24.1" y="55.4">L1</text>
<text x="139.5" y="56.4">100nF</text>
<text x="152.2" y="58.9">SINGLE-PAD</text>
<text x="159.1" y="54.3">TEST</text>
<text x="228.3" y="56.6">CN5</text>
<text x="240.6" y="58.9">IRQ</text>
<text x="9.1" y="65.9">GND</text>
<text x="76" y="65.9">GND</text>
<text x="221.7" y="61.2">PWM5</text>
<text x="221.7" y="65.9">PWM6</text>
<text x="145.2" y="70.5">GND</text>
<text x="221.7" y="68.2">PWM2</text>
<text x="19.7" y="74.2">5V</text>
<text x="42.8" y="74.2">5V</text>
<text x="65.8" y="74.2">5V</text>
<text x="88.9" y="74.2">5V</text>
<text x="112" y="74.2">5V</text>
<text x="135.1" y="74.2">5V</text>
<text x="221.7" y="77.4">PWM1</text>
<text x="214.9" y="82">MOSI_PWM4</text>
<text x="221.7" y="79.7">PWM3</text>
<text x="19.2" y="85.2" transform="rotate(-90 19.2 85.2)">100</text>
<text x="23.4" y="85.7" transform="rotate(-90 23.4 85.7)">R2</text>
<text x="42.3" y="85.2" transform="rotate(-90 42.3 85.2)">100</text>
<text x="46.4" y="85.7" transform="rotate(-90 46.4 85.7)">R4</text>
<text x="65.4" y="85.2" transform="rotate(-90 65.4 85.2)">100</text>
<text x="69.5" y="85.7" transform="rotate(-90 69.5 85.7)">R6</text>
<text x="88.5" y="85.2" transform="rotate(-90 88.5 85.2)">100</text>
<text x="92.6" y="85.7" transform="rotate(-90 92.6 85.7)">R8</text>
<text x="111.5" y="85.2" transform="rotate(-90 111.5 85.2)">100</text>
<text x="115.7" y="87" transform="rotate(-90 115.7 87)">R10</text>
<text x="134.6" y="85.2" transform="rotate(-90 134.6 85.2)">100</text>
<text x="138.8" y="87" transform="rotate(-90 138.8 87)">R12</text>
<text x="222.7" y="84.3">MISO</text>
<text x="223.8" y="86.6">SCK</text>
<text x="23.8" y="97.7" transform="rotate(-90 23.8 97.7)">D1</text>
<text x="25.8" y="97.7" transform="rotate(-90 25.8 97.7)">DURIS_E3</text>
<text x="46.9" y="97.7" transform="rotate(-90 46.9 97.7)">D2</text>
<text x="48.9" y="97.7" transform="rotate(-90 48.9 97.7)">DURIS_E3</text>
<text x="70" y="97.7" transform="rotate(-90 70 97.7)">D3</text>
<text x="72" y="97.7" transform="rotate(-90 72 97.7)">DURIS_E3</text>
<text x="93.1" y="97.7" transform="rotate(-90 93.1 97.7)">D4</text>
<text x="95" y="97.7" transform="rotate(-90 95 97.7)">DURIS_E3</text>
<text x="116.2" y="97.7" transform="rotate(-90 116.2 97.7)">D5</text>
<text x="118.1" y="97.7" transform="rotate(-90 118.1 97.7)">DURIS_E3</text>
<text x="139.2" y="97.7" transform="rotate(-90 139.2 97.7)">D6</text>
<text x="141.2" y="97.7" transform="rotate(-90 141.2 97.7)">DURIS_E3</text>
<text x="168.3" y="98.2">IC2</text>
<text x="4.4" y="107.4">PWM1</text>
<text x="22.9" y="105.1">BSS138PS</text>
<text x="22.9" y="102.8">Q1B</text>
<text x="27.5" y="107.4">PWM2</text>
<text x="46" y="105.1">BSS138PS</text>
<text x="46" y="102.8">Q1A</text>
<text x="50.6" y="107.4">PWM3</text>
<text x="69.1" y="105.1">BSS138PS</text>
<text x="69.1" y="102.8">Q2A</text>
<text x="73.7" y="107.4">MOSI_PWM4</text>
<text x="92.2" y="105.1">BSS138PS</text>
<text x="92.2" y="102.8">Q2B</text>
<text x="96.8" y="107.4">PWM5</text>
<text x="115.2" y="105.1">BSS138PS</text>
<text x="115.2" y="102.8">Q3A</text>
<text x="119.8" y="107.4">PWM6</text>
<text x="138.3" y="105.1">BSS138PS</text>
<text x="138.3" y="102.8">Q3B</text>
<text x="172.9" y="107.4">RESET</text>
<text x="184.5" y="106.5" transform="rotate(-90 184.5 106.5)">C4</text>
<text x="188.9" y="106.2" transform="rotate(-90 188.9 106.2)">100nF</text>
<text x="192.1" y="104.4">SINGLE-PAD</text>
<text x="200.8" y="112">CN3</text>
<text x="10" y="115.1" transform="rotate(-90 10 115.1)">10k</text>
<text x="14.1" y="115.7" transform="rotate(-90 14.1 115.7)">R1</text>
<text x="33.1" y="115.1" transform="rotate(-90 33.1 115.1)">10k</text>
<text x="37.2" y="115.7" transform="rotate(-90 37.2 115.7)">R3</text>
<text x="56.1" y="115.1" transform="rotate(-90 56.1 115.1)">10k</text>
<text x="60.3" y="115.7" transform="rotate(-90 60.3 115.7)">R5</text>
<text x="79.2" y="115.1" transform="rotate(-90 79.2 115.1)">10k</text>
<text x="83.4" y="115.7" transform="rotate(-90 83.4 115.7)">R7</text>
<text x="102.3" y="115.1" transform="rotate(-90 102.3 115.1)">10k</text>
<text x="106.5" y="115.7" transform="rotate(-90 106.5 115.7)">R9</text>
<text x="125.4" y="115.1" transform="rotate(-90 125.4 115.1)">10k</text>
<text x="129.5" y="116.8" transform="rotate(-90 129.5 116.8)">R11</text>
<text x="208.9" y="118">3.3V</text>
<text x="133.7" y="128.1">GND</text>
<text x="168.3" y="130.5">MISO</text>
<text x="178.7" y="127.6">CN6</text>
<text x="10.5" y="134.1">3.3V</text>
<text x="50.6" y="137.1">IC3</text>
<text x="168.3" y="135.1">RESET</text>
<text x="168.3" y="132.8">SCK</text>
<text x="196.4" y="132.8">MOSI_PWM4</text>
<text x="39.1" y="142">GND</text>
<text x="39.1" y="139.7">3V3</text>
<text x="80.9" y="142">ELE10</text>
<text x="39.1" y="144.3">VREG</text>
<text x="39.1" y="146.6">IRQ</text>
<text x="39.1" y="148.9">SCL</text>
<text x="96" y="144.3">ELE9</text>
<text x="109.8" y="146.6">ELE8</text>
<text x="207.6" y="146.6">GND</text>
<text x="39.1" y="155.8">REXT</text>
<text x="39.1" y="151.2">SDA</text>
<text x="82.1" y="160.4">ELE2</text>
<text x="4" y="164.6">100nF</text>
<text x="28.5" y="165.1">C6</text>
<text x="37.9" y="166.4" transform="rotate(-90 37.9 166.4)">R17</text>
<text x="42.1" y="167.8" transform="rotate(-90 42.1 167.8)">75k</text>
<text x="96" y="162.8">ELE1</text>
<text x="109.8" y="165.1">ELE0</text>
<text x="7.7" y="169">C5</text>
<text x="28.7" y="169.4">100nF</text>
<text x="50.4" y="169.2">MPR121</text>
<text x="50.6" y="172">Address set to 0x5C</text>
<text x="9.1" y="178.9">GND</text>
<text x="18.3" y="178.9">GND</text>
<text x="25.2" y="178.9">GND</text>
<text x="36.8" y="178.9">GND</text>
</g>
<g font-size="2.2" fill="#008100">
<text x="136" y="175.7">Reference designs are provided 'AS IS' and 'WITH ALL FAULTS. Bare Conductive Ltd. DISCLAIMS ALL OTHER WARRANTIES, EXPRESS OR IMPLIED,</text>
<text x="136" y="178.2">REGARDING PRODUCTS, INCLUDING BUT NOT LIMITED TO, ANY IMPLIED WARRANTIES OF MERCHANTABILITY OR FITNESS FOR A</text>
<text x="136" y="180.6">PARTICULAR PURPOSE. Bare Conductive Ltd. may make changes to specif</text>
<text x="136" y="183.1">customer must not rely on the absence or characteristics of any features or instructions marked &quot;reserved&quot; or &quot;undef</text>
<text x="136" y="185.5">reserves these for future def</text>
<text x="162.9" y="185.5">inition and shall have no responsibility whatsoever for conf</text>
<text x="210.8" y="180.6">ications and product descriptions at any time, without notice. The</text>
<text x="219.7" y="185.5">licts or incompatibilities arising from future changes to</text>
<text x="248.2" y="183.1">ined.&quot; Bare Conductive Ltd.</text>
<text x="136" y="188">them. The product information on the Web Site or Materials is subject to change without notice. Do not f</text>
<text x="136" y="190.4">BARE CONDUCTIVE is a registered trademark.</text>
<text x="236.1" y="188">inalise a design with this information.</text>
</g>
<g font-size="1.9" fill="#808080">
<text x="16.1" y="35.5">S1</text>
<text x="27" y="34.2">VBUS</text>
<text x="36.6" y="35.5">P2</text>
<text x="36.6" y="33.2">P1</text>
<text x="65.3" y="33.2">1</text>
<text x="68.2" y="34.2">21</text>
<text x="71.7" y="33.2">2</text>
<text x="98.9" y="34.2">IN OUT</text>
<text x="164" y="33.2">29</text>
<text x="170.4" y="34.2">PC6(/RESET)</text>
<text x="190.6" y="34.2">PC0(ADC0)</text>
<text x="205.1" y="35.5">24</text>
<text x="205.1" y="33.2">23</text>
<text x="16.1" y="37.8">S2</text>
<text x="16.1" y="40.1">S3</text>
<text x="22.7" y="36.5">SH1</text>
<text x="22.7" y="38.8">SH2</text>
<text x="22.7" y="41.1">SH3</text>
<text x="29.8" y="38.9">D+</text>
<text x="30.3" y="36.5">D-</text>
<text x="30.4" y="41.2">ID</text>
<text x="36.6" y="37.8">P3</text>
<text x="36.6" y="40.1">P4</text>
<text x="98.9" y="38.9">GND</text>
<text x="163.2" y="37.8">5*3</text>
<text x="164" y="40.1">20</text>
<text x="170.4" y="38.9">GND</text>
<text x="170.4" y="41.2">AREF</text>
<text x="190.6" y="41.1">PC3(ADC3)</text>
<text x="190.6" y="38.8">PC2(ADC2)</text>
<text x="190.6" y="36.5">PC1(ADC1)</text>
<text x="205.1" y="40.1">26</text>
<text x="205.1" y="37.8">25</text>
<text x="14.2" y="44.8">S5*2</text>
<text x="14.2" y="47.1">S6*2</text>
<text x="16.1" y="42.5">S4</text>
<text x="22.7" y="43.4">SH4</text>
<text x="22.7" y="45.7">SH5</text>
<text x="28" y="43.5">GND</text>
<text x="36.6" y="42.5">P5</text>
<text x="98.9" y="43.5">EN</text>
<text x="164" y="42.5">18</text>
<text x="165.1" y="44.8">4</text>
<text x="170.4" y="45.8">VCC</text>
<text x="170.4" y="43.5">AVCC</text>
<text x="186" y="43.4">PC4(ADC4/SDA)</text>
<text x="186.3" y="45.7">PC5(ADC5/SCL)</text>
<text x="205.1" y="47.1">19</text>
<text x="205.1" y="44.8">28</text>
<text x="205.1" y="42.5">27</text>
<text x="22.7" y="48.1">SH6</text>
<text x="165.1" y="54">8</text>
<text x="165.1" y="49.4">7</text>
<text x="170.4" y="50.4">PB6(XTAL1/TOSC1)</text>
<text x="190.7" y="50.4">PE3(ADC7)</text>
<text x="190.7" y="48.1">PE2(ADC6)</text>
<text x="205.1" y="54">30RXD</text>
<text x="205.1" y="49.4">22</text>
<text x="170.4" y="55">PB7(XTAL2/TOSC2)</text>
<text x="191.5" y="59.6">PD2(INT0)</text>
<text x="191.6" y="55">PD0(RXD)</text>
<text x="191.8" y="57.3">PD1(TXD)</text>
<text x="205.1" y="58.6">32</text>
<text x="205.1" y="56.3">31 TXD</text>
<text x="188.9" y="64.2">PD4(XCK/T0)</text>
<text x="191.5" y="61.9">PD3(INT1)</text>
<text x="205.1" y="65.5">9</text>
<text x="205.1" y="63.2">2</text>
<text x="205.1" y="60.9">1</text>
<text x="191.4" y="71.1">PD7(AIN1)</text>
<text x="191.4" y="68.8">PD6(AIN0)</text>
<text x="193.4" y="66.5">PD5(T1)</text>
<text x="205.1" y="70.1">11</text>
<text x="205.1" y="67.8">10</text>
<text x="192.6" y="75.7">PB0(ICP)</text>
<text x="205.1" y="77.1">13</text>
<text x="205.1" y="74.8">12</text>
<text x="186.3" y="82.7">PB3(MOSI/OC2)</text>
<text x="187.4" y="80.4">PB2(SS/OC1B)</text>
<text x="190.6" y="78.1">PB1(OC1A)</text>
<text x="205.1" y="84">16</text>
<text x="205.1" y="81.7">15</text>
<text x="205.1" y="79.4">14</text>
<text x="190.9" y="85">PB4(MISO)</text>
<text x="191.8" y="87.3">PB5(SCK)</text>
<text x="205.1" y="86.3">17</text>
<text x="191.6" y="91.9">PE0(ACO)</text>
<text x="197.2" y="94.2">PE1</text>
<text x="205.1" y="90.9">3</text>
<text x="205.1" y="93.2">6</text>
<text x="181.2" y="130.1">1</text>
<text x="188.9" y="130.1">2</text>
<text x="181.2" y="132.4">3</text>
<text x="181.2" y="134.7">5</text>
<text x="188.9" y="132.4">4</text>
<text x="188.9" y="134.7">6</text>
<text x="46.3" y="139.4">20</text>
<text x="47.4" y="141.7">6</text>
<text x="47.4" y="144">5</text>
<text x="52.7" y="140.4">VDD</text>
<text x="52.7" y="142.7">VSS</text>
<text x="60.3" y="142.7">ELE10/LED6</text>
<text x="60.5" y="140.3">ELE11/LED7</text>
<text x="75.8" y="139.4">19</text>
<text x="75.8" y="141.7">18</text>
<text x="75.8" y="144">17</text>
<text x="47.4" y="146.3">1</text>
<text x="47.4" y="148.6">2</text>
<text x="52.7" y="145">VREG</text>
<text x="52.7" y="147.3">~IRQ</text>
<text x="52.7" y="149.6">SCL</text>
<text x="61.4" y="145">ELE9/LED5</text>
<text x="61.4" y="147.3">ELE8/LED4</text>
<text x="61.4" y="149.6">ELE7/LED3</text>
<text x="75.8" y="146.3">16</text>
<text x="75.8" y="148.6">15</text>
<text x="47.4" y="150.9">3</text>
<text x="47.4" y="153.2">4</text>
<text x="47.4" y="155.5">7</text>
<text x="52.7" y="151.9">SDA</text>
<text x="52.7" y="154.2">ADDR</text>
<text x="61.4" y="151.9">ELE6/LED2</text>
<text x="61.4" y="154.2">ELE5/LED1</text>
<text x="75.8" y="150.9">14</text>
<text x="75.8" y="153.2">13</text>
<text x="75.8" y="155.5">12</text>
<text x="52.7" y="156.5">REXT</text>
<text x="61.4" y="156.5">ELE4/LED0</text>
<text x="66.8" y="158.8">ELE3</text>
<text x="66.8" y="161.1">ELE2</text>
<text x="75.8" y="157.8">11</text>
<text x="75.8" y="160.1">10</text>
<text x="66.8" y="163.4">ELE1</text>
<text x="66.8" y="165.7">ELE0</text>
<text x="75.8" y="162.4">9</text>
<text x="75.8" y="164.7">8</text>
</g>
</svg>
